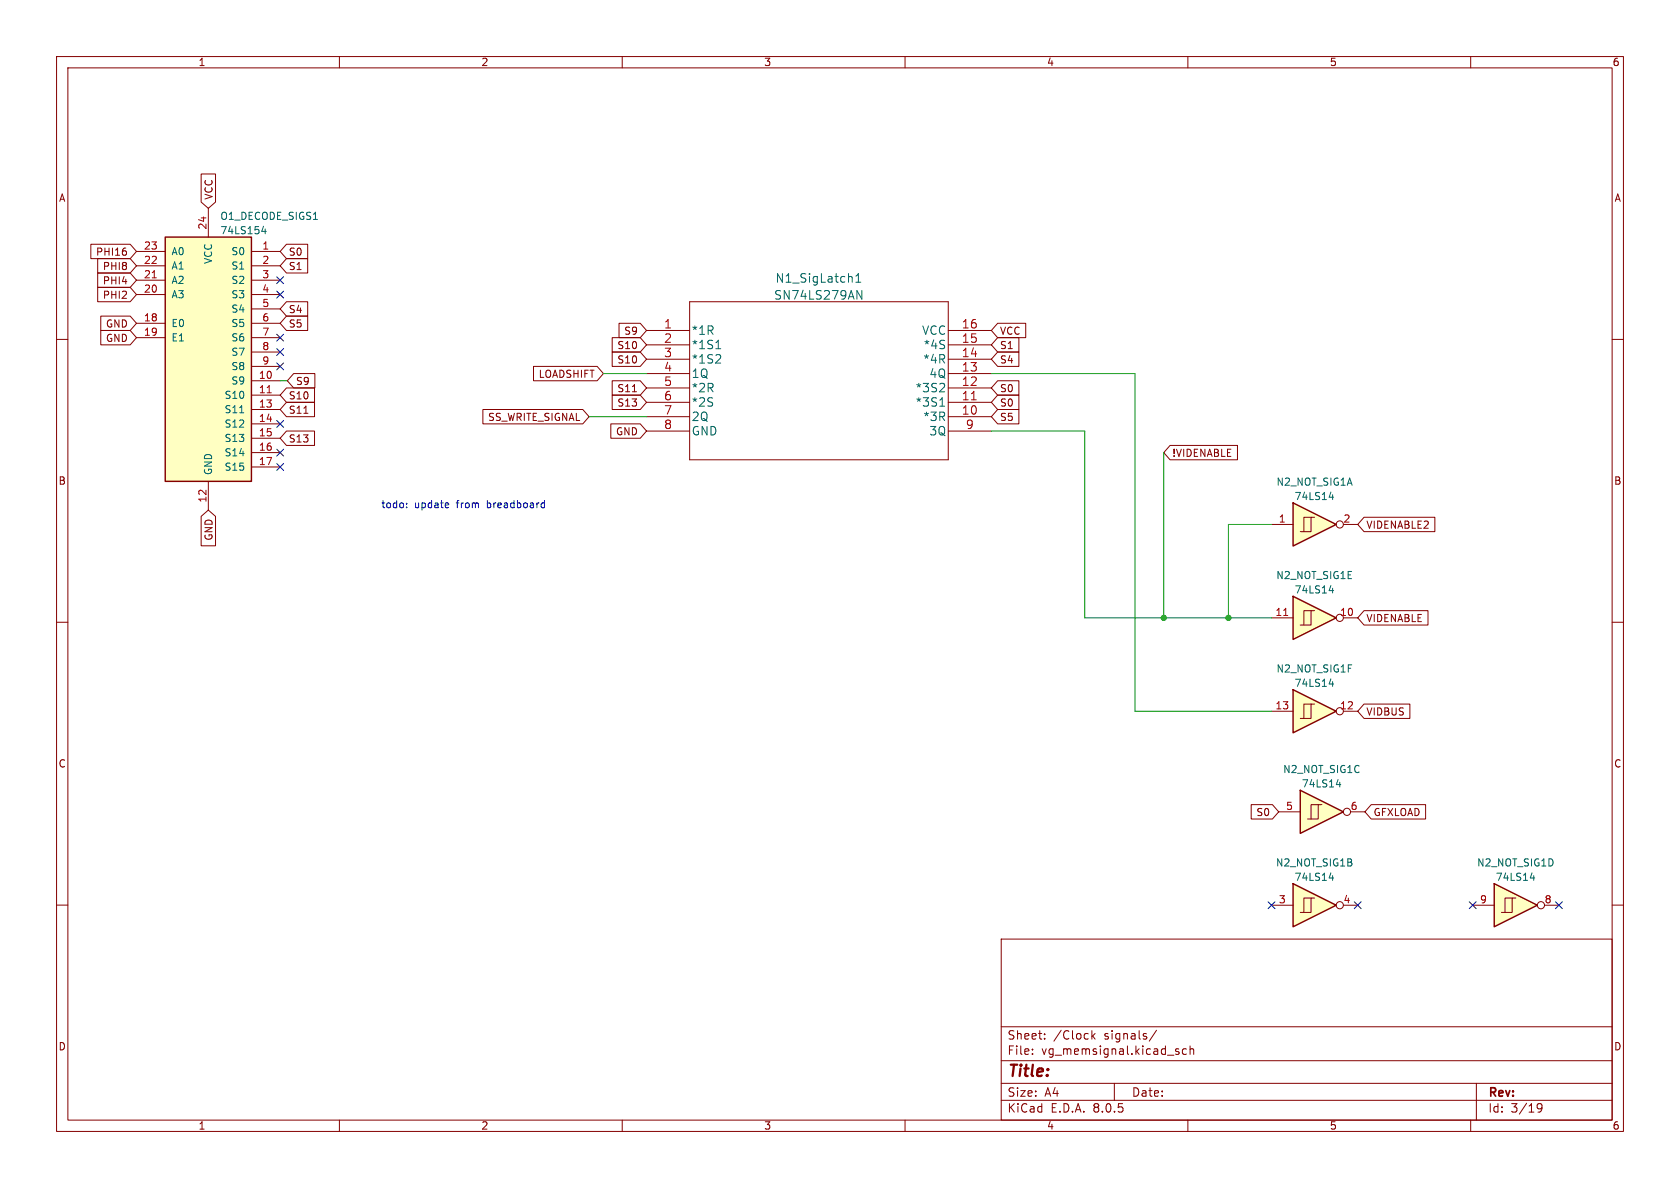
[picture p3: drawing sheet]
<svg xmlns="http://www.w3.org/2000/svg" width="297mm" height="210mm" viewBox="0 0 297 210" stroke-linecap="round" stroke-linejoin="round" font-family="sans-serif">
<g fill="none" stroke="#840000" stroke-width=".18">
<path d="M10 10h277v190h-277zM12 12h273v186h-273zM60 10v2M110 10v2M160 10v2M210 10v2M260 10v2M10 60h2M285 60h2M10 110h2M285 110h2M10 160h2"/>
<path d="M285 160h2M177 166h108v32h-108zM60 198v2M110 198v2M160 198v2M177 194.5h108M177 191.5h108M177 187.5h108M177 181.5h108M182.5 186.3v.1M182.5 185.5v.1M184.7 183.6v.1"/>
<path d="M184.7 182.8v.1M193 182.2v1.5M193.2 183.1l.4 .6M193.6 182.7l-.6 .6M197 191.5v3M204.5 182.1l-1.3 2M207.9 185.8l.3 .1 .3 .2-.1 .2-.4 .1M207.9 185.5h.5M209.7 185.5l-.4-.1-.3 .3v.4l.2 .2h.5M210 198v2M210.4 185.5l.2-.1 .4 .1v.9M210.4 184.9v1.5"/>
<path d="M260 198v2M261 191.5v6.5M271.7 195.4l.3-.3 .5 .1a.99 .99 0 0 1-.3 1.4h-.3M271.7 195.7l.3 .3h.5l.1-.3"/>
</g>
<path d="M264.2 156.2l7.6 3.8-7.6 3.8z" fill="#ffffc2"/>
<path d="M264.2 156.2l7.6 3.8-7.6 3.8z" fill="none" stroke="#840000" stroke-width=".25"/>
<g fill="none" stroke="#840000" stroke-width=".18">
<path d="M267.3 158.8h-1.2v2.5M268 158.8h-.7v2.5h-1.9M260.3 160h3.9M273 160h2.6"/>
<circle cx="272.4" cy="160" r=".63"/>
</g>
<path d="M270.5 155.2h.8M271.1 154.8v.8" fill="none" stroke="#006464" stroke-width=".18"/>
<path d="M228.6 156.2l7.6 3.8-7.6 3.8z" fill="#ffffc2"/>
<path d="M228.6 156.2l7.6 3.8-7.6 3.8z" fill="none" stroke="#840000" stroke-width=".25"/>
<g fill="none" stroke="#840000" stroke-width=".18">
<path d="M231.8 158.8h-1.3v2.5M232.4 158.8h-.6v2.5h-1.9M224.8 160h3.8M237.5 160h2.5"/>
<circle cx="236.9" cy="160" r=".63"/>
</g>
<path d="M235 155.2h.8M235.6 154.8v.8" fill="none" stroke="#006464" stroke-width=".18"/>
<path d="M29.2 41.9h15.2v43.2h-15.2z" fill="#ffffc2"/>
<path d="M29.2 41.9h15.2v43.2h-15.2z" fill="none" stroke="#840000" stroke-width=".25"/>
<g fill="none" stroke="#840000" stroke-width=".18">
<path d="M36.8 36.8v5.1M24.1 44.5h5.1M24.1 57.2h5.1M24.1 59.7h5.1M24.1 47h5.1M24.1 52.1h5.1M24.1 49.5h5.1M44.4 44.5h5.1M44.4 57.2h5.1M44.4 59.7h5.1M44.4 47h5.1M44.4 52.1h5.1"/>
<path d="M44.4 49.5h5.1M44.4 54.6h5.1M114.3 58.4h7.6M121.9 53.3h45.7v28h-45.7zM167.6 58.4h7.7M44.4 67.3h5.1M44.4 69.9h5.1M44.4 72.4h5.1M44.4 74.9h5.1M44.4 77.5h5.1M44.4 62.2h5.1M44.4 64.8h5.1"/>
<path d="M114.3 73.7h7.6M114.3 71.1h7.6M114.3 68.6h7.6M114.3 66h7.6M114.3 63.5h7.6M114.3 61h7.6M114.3 76.2h7.6M167.6 73.7h7.7M167.6 71.1h7.7M167.6 68.6h7.7M167.6 66h7.7M167.6 63.5h7.7"/>
<path d="M167.6 61h7.7M167.6 76.2h7.7M36.8 85.1v5.1M44.4 80h5.1M44.4 82.6h5.1"/>
</g>
<path d="M26.9 49.1h.7M47.2 69.4h.8M171.7 70.7h.9" fill="none" stroke="#a90000" stroke-width=".18"/>
<path d="M46.6 40l-.3 .9h.8M46.9 40.5v.8M151.3 49.9h.9M151.3 48.8l.4-.4v1.5M151.5 51.4l.9 1.5v-1.5M42.4 73h.7M126.6 61.6h.8M127.3 62.8l.1 .2-.1 .3-.8 .9h.9M166.1 69.3h.9M166.1 71.8h.9M166.9 67.9v.5" fill="none" stroke="#006464" stroke-width=".18"/>
<path d="M229.9 139.7l7.6 3.8-7.6 3.8z" fill="#ffffc2"/>
<path d="M229.9 139.7l7.6 3.8-7.6 3.8z" fill="none" stroke="#840000" stroke-width=".25"/>
<g fill="none" stroke="#840000" stroke-width=".18">
<path d="M226.1 143.5h3.8M233 142.2h-1.2v2.6M233.7 142.2h-.7v2.6h-1.9M238.8 143.5h2.5"/>
<circle cx="238.1" cy="143.5" r=".63"/>
</g>
<path d="M236.3 138.7h.7M236.9 138.3v.8" fill="none" stroke="#006464" stroke-width=".18"/>
<path d="M228.6 121.9l7.6 3.8-7.6 3.8z" fill="#ffffc2"/>
<path d="M228.6 121.9l7.6 3.8-7.6 3.8z" fill="none" stroke="#840000" stroke-width=".25"/>
<g fill="none" stroke="#840000" stroke-width=".18">
<path d="M224.8 125.7h3.8M231.8 124.5h-1.3v2.5M232.4 124.5h-.6v2.5h-1.9M237.5 125.7h2.5"/>
<circle cx="236.9" cy="125.7" r=".63"/>
</g>
<path d="M235 120.9h.8M235.6 120.5v.8" fill="none" stroke="#006464" stroke-width=".18"/>
<path d="M228.6 105.4l7.6 3.8-7.6 3.8z" fill="#ffffc2"/>
<path d="M228.6 105.4l7.6 3.8-7.6 3.8z" fill="none" stroke="#840000" stroke-width=".25"/>
<g fill="none" stroke="#840000" stroke-width=".18">
<path d="M224.8 109.2h3.8M231.8 108h-1.3v2.5M232.4 108h-.6v2.5h-1.9M237.5 109.2h2.5"/>
<circle cx="236.9" cy="109.2" r=".63"/>
</g>
<path d="M226.9 108.8h.8" fill="none" stroke="#a90000" stroke-width=".18"/>
<path d="M235 104.4h.8M235.6 104v.8" fill="none" stroke="#006464" stroke-width=".18"/>
<path d="M228.6 88.9l7.6 3.8-7.6 3.8z" fill="#ffffc2"/>
<path d="M228.6 88.9l7.6 3.8-7.6 3.8z" fill="none" stroke="#840000" stroke-width=".25"/>
<g fill="none" stroke="#840000" stroke-width=".18">
<path d="M35.6 30.8h2.5v4.9l-1.3 1.1-1.2-1.1zM16.1 43.2h6.9l1.1 1.3-1.1 1.2h-6.9zM17.3 48.3h5.7l1.1 1.2-1.1 1.3h-5.7zM17.3 45.7h5.7l1.1 1.3-1.1 1.3h-5.7zM17.3 50.8h5.7l1.1 1.3-1.1 1.2h-5.7zM17.8 55.9h5.2l1.1 1.3-1.1 1.2h-5.2zM17.8 58.4h5.2l1.1 1.3-1.1 1.3h-5.2zM22.3 44.5v.5M50.6 55.9h3.8v2.5h-3.8l-1.1-1.2zM50.6 45.7h3.8v2.6h-3.8l-1.1-1.3zM50.6 43.2h3.8v2.5h-3.8l-1.1-1.2zM50.6 53.3h3.8v2.6h-3.8l-1.1-1.3z"/>
<path d="M108.2 59.7h5l1.1 1.3-1.1 1.2h-5zM109.4 57.1h3.8l1.1 1.3-1.1 1.3h-3.8zM176.4 59.7h3.7v2.5h-3.7l-1.1-1.2zM176.4 57.1h4.9v2.6h-4.9l-1.1-1.3zM50.6 71.1h5v2.6h-5l-1.1-1.3zM50.6 76.2h5v2.5h-5l-1.1-1.2zM50.6 68.6h5v2.5h-5l-1.1-1.2zM51.9 66h3.8v2.6h-3.8l-1.1-1.3zM53.7 73.1h.7M85.4 72.4h17.6l1.1 1.3-1.1 1.2h-17.6zM94.3 64.8h11.3l1.1 1.2-1.1 1.3h-11.3zM108 74.9h5.2l1.1 1.3-1.1 1.3h-5.2z"/>
<path d="M108.2 62.2h5l1.1 1.3-1.1 1.3h-5zM108.2 69.8h5l1.1 1.3-1.1 1.3h-5zM108.2 67.3h5l1.1 1.3-1.1 1.3h-5zM111.8 69.3h.7M176.4 72.4h3.7v2.5h-3.7l-1.1-1.2zM176.4 67.3h3.7v2.6h-3.7l-1.1-1.3zM176.4 62.2h3.7v2.6h-3.7l-1.1-1.3zM176.4 69.8h3.7v2.6h-3.7l-1.1-1.3zM206.9 78.7h11.9v2.6h-11.9l-1.2-1.3zM35.6 91.3l1.2-1.1 1.3 1.1v5.2h-2.5zM224.8 92.7h3.8M231.8 91.4h-1.3v2.6"/>
<path d="M232.4 91.4h-.6v2.6h-1.9M237.5 92.7h2.5M241.1 91.4h12.6v2.6h-12.6l-1.1-1.3zM241.1 107.9h11.4v2.6h-11.4l-1.1-1.3zM241.1 124.5h8.1v2.5h-8.1l-1.1-1.3zM221.2 142.2h3.7l1.2 1.3-1.2 1.3h-3.7zM242.4 142.2h9.6v2.6h-9.6l-1.1-1.3z"/>
<circle cx="236.9" cy="92.7" r=".63"/>
</g>
<path d="M235 87.9h.8M235.6 87.5v.8" fill="none" stroke="#006464" stroke-width=".18"/>
<path d="M71.9 89.6v.2M71.9 89v.1M79.1 88.9l.2 .3-.6 .1M79.3 89.7l-.2 .1M95.9 88.9l.4 .1M96.3 88.5v1.3M96.3 89.7l-.4 .1" fill="none" stroke="#0000c2" stroke-width=".18"/>
<path d="M49.5 67.3h1.3M104.1 73.7h10.2M106.7 66h7.6M175.3 76.2h16.5v33h33M175.3 66h25.4v59.7h24.1M205.7 80v29.2M224.8 92.7h-7.6v16.5" fill="none" stroke="#009600" stroke-width=".18"/>
<g fill="none" stroke="#000084" stroke-width=".18">
<path d="M48.9 51.5l1.2 1.2M48.9 48.9l1.2 1.2M48.9 59.1l1.2 1.2M50.1 51.5l-1.2 1.2M50.1 48.9l-1.2 1.2M50.1 59.1l-1.2 1.2M48.9 79.4l1.2 1.2M48.9 64.2l1.2 1.2M48.9 61.6l1.2 1.2M48.9 74.3l1.2 1.2M50.1 79.4l-1.2 1.2M50.1 64.2l-1.2 1.2"/>
<path d="M50.1 61.6l-1.2 1.2M50.1 74.3l-1.2 1.2M48.9 81.9l1.2 1.3M50.1 81.9l-1.2 1.3M224.2 159.4l1.2 1.2M225.4 159.4l-1.2 1.2M239.4 159.4l1.2 1.2M240.6 159.4l-1.2 1.2M259.7 159.4l1.3 1.2M261 159.4l-1.3 1.2M275 159.4l1.2 1.2M276.2 159.4l-1.2 1.2"/>
</g>
<g fill="#009600" stroke="#009600" stroke-width=".18">
<circle cx="205.7" cy="109.2" r=".46"/>
<circle cx="217.2" cy="109.2" r=".46"/>
</g>
<text font-size="2.8" fill="#840000" x="178" y="190.9">Title:</text>
<g font-size="2.1" fill="#006464">
<text x="136.8" y="53.2">SN74LS279AN</text>
<text x="137" y="50.2">N1_SigLatch1</text>
<text x="122.2" y="59.4">*1R</text>
<text x="162.9" y="59.4">VCC</text>
<text x="122.2" y="61.9">*1S1</text>
<text x="122.2" y="64.5">*1S2</text>
<text x="163.2" y="64.5">*4R</text>
<text x="163.2" y="61.9">*4S</text>
<text x="122.2" y="67">1Q</text>
<text x="122.2" y="69.6">*2R</text>
<text x="161.8" y="69.6">*3S2</text>
<text x="164.2" y="67">4Q</text>
<text x="122.2" y="72.1">*2S</text>
<text x="122.2" y="74.6">2Q</text>
<text x="122.2" y="77.2">GND</text>
<text x="161.8" y="72.1">*3S1</text>
<text x="163.2" y="74.6">*3R</text>
<text x="164.2" y="77.2">3Q</text>
</g>
<g font-size="2.1" fill="#a90000">
<text x="117.3" y="58.2">1</text>
<text x="169.9" y="58.2">16</text>
<text x="117.3" y="60.7">2</text>
<text x="117.3" y="63.2">3</text>
<text x="117.3" y="65.8">4</text>
<text x="169.9" y="65.8">13</text>
<text x="169.9" y="63.2">14</text>
<text x="169.9" y="60.7">15</text>
<text x="117.3" y="68.3">5</text>
<text x="117.3" y="70.9">6</text>
<text x="169.9" y="70.9">11</text>
<text x="169.9" y="68.3">12</text>
<text x="117.3" y="73.4">7</text>
<text x="117.3" y="75.9">8</text>
<text x="169.9" y="73.4">10</text>
<text x="170.7" y="75.9">9</text>
</g>
<g font-size="2.1" fill="#840000">
<text x="178" y="184">Sheet:</text>
<text x="186.2" y="184">/Clock</text>
<text x="195.2" y="184">signals/</text>
<text x="178" y="186.7">File:</text>
<text x="184.1" y="186.7">vg_memsignal.kicad_sch</text>
<text x="178" y="196.9">KiCad</text>
<text x="178" y="194.1">Size:</text>
<text x="184.7" y="194.1">A4</text>
<text x="185.7" y="196.9">E.D.A.</text>
<text x="193.3" y="196.9">8.0.5</text>
<text x="200" y="194.1">Date:</text>
<text x="263" y="194.3">Rev:</text>
<text x="263" y="196.9">Id:</text>
<text x="267.1" y="196.9">3/19</text>
</g>
<g font-size="1.8" fill="#840000">
<text x="35" y="11.9">1</text>
<text x="85" y="11.9">2</text>
<text x="135" y="11.9">3</text>
<text x="185" y="11.9">4</text>
<text x="235" y="11.9">5</text>
<text x="285" y="11.9">6</text>
<text x="10.3" y="35.9">A</text>
<text x="37.8" y="35.4" transform="rotate(-90 37.8 35.4)">VCC</text>
<text x="285.3" y="35.9">A</text>
<text x="16.9" y="45.4">PHI16</text>
<text x="18.1" y="47.9">PHI8</text>
<text x="51" y="47.9">S1</text>
<text x="51" y="45.4">S0</text>
<text x="18.1" y="50.5">PHI4</text>
<text x="18.1" y="53">PHI2</text>
<text x="18.6" y="58.1">GND</text>
<text x="51" y="58.1">S5</text>
<text x="51" y="55.6">S4</text>
<text x="110.2" y="59.4">S9</text>
<text x="176.7" y="59.4">VCC</text>
<text x="18.6" y="60.6">GND</text>
<text x="109" y="61.9">S10</text>
<text x="109" y="64.5">S10</text>
<text x="176.7" y="61.9">S1</text>
<text x="176.7" y="64.5">S4</text>
<text x="51" y="70.8">S10</text>
<text x="52.2" y="68.3">S9</text>
<text x="95.1" y="67">LOADSHIFT</text>
<text x="109" y="69.5">S11</text>
<text x="176.7" y="69.5">S0</text>
<text x="51" y="73.3">S11</text>
<text x="86.2" y="74.6">SS_WRITE_SIGNAL</text>
<text x="108.8" y="77.2">GND</text>
<text x="109" y="72.1">S13</text>
<text x="176.7" y="74.6">S5</text>
<text x="176.7" y="72.1">S0</text>
<text x="51" y="78.4">S13</text>
<text x="207.2" y="81">!VIDENABLE</text>
<text x="10.3" y="85.9">B</text>
<text x="285.3" y="85.9">B</text>
<text x="37.8" y="95.7" transform="rotate(-90 37.8 95.7)">GND</text>
<text x="241.5" y="93.7">VIDENABLE2</text>
<text x="241.5" y="110.2">VIDENABLE</text>
<text x="241.5" y="126.7">VIDBUS</text>
<text x="10.3" y="135.9">C</text>
<text x="285.3" y="135.9">C</text>
<text x="222" y="144.5">S0</text>
<text x="242.7" y="144.5">GFXLOAD</text>
<text x="10.3" y="185.9">D</text>
<text x="285.3" y="185.9">D</text>
<text x="35" y="199.9">1</text>
<text x="85" y="199.9">2</text>
<text x="135" y="199.9">3</text>
<text x="185" y="199.9">4</text>
<text x="235" y="199.9">5</text>
<text x="285" y="199.9">6</text>
</g>
<g font-size="1.8" fill="#a90000">
<text x="36.6" y="40.7" transform="rotate(-90 36.6 40.7)">24</text>
<text x="25.4" y="46.7">22</text>
<text x="25.4" y="44.2">23</text>
<text x="46.3" y="44.2">1</text>
<text x="46.3" y="46.7">2</text>
<text x="25.4" y="51.8">20</text>
<text x="25.4" y="49.3">21</text>
<text x="46.3" y="49.3">3</text>
<text x="46.3" y="51.8">4</text>
<text x="25.4" y="56.9">18</text>
<text x="25.4" y="59.4">19</text>
<text x="46.3" y="54.4">5</text>
<text x="46.3" y="56.9">6</text>
<text x="46.3" y="59.4">7</text>
<text x="46.3" y="62">8</text>
<text x="46.3" y="64.5">9</text>
<text x="45.7" y="67.1">10</text>
<text x="45.7" y="69.6">11</text>
<text x="45.7" y="72.1">13</text>
<text x="45.7" y="74.7">14</text>
<text x="45.7" y="77.2">15</text>
<text x="45.7" y="79.8">16</text>
<text x="45.7" y="82.3">17</text>
<text x="36.6" y="88.9" transform="rotate(-90 36.6 88.9)">12</text>
<text x="226" y="92.5">1</text>
<text x="237.4" y="92.5">2</text>
<text x="225.4" y="109">11</text>
<text x="236.8" y="109">10</text>
<text x="225.4" y="125.5">13</text>
<text x="236.8" y="125.5">12</text>
<text x="227.3" y="143.3">5</text>
<text x="238.7" y="143.3">6</text>
<text x="226" y="159.8">3</text>
<text x="237.4" y="159.8">4</text>
<text x="261.5" y="159.8">9</text>
<text x="273" y="159.8">8</text>
</g>
<g font-size="1.8" fill="#006464">
<text x="38.9" y="39.1">O1_DECODE_SIGS1</text>
<text x="38.9" y="41.6">74LS154</text>
<text x="30.2" y="47.9">A1</text>
<text x="30.2" y="45.3">A0</text>
<text x="37.7" y="46.8" transform="rotate(-90 37.7 46.8)">VCC</text>
<text x="40.8" y="45.3">S0</text>
<text x="40.8" y="47.9">S1</text>
<text x="30.2" y="52.9">A3</text>
<text x="30.2" y="50.4">A2</text>
<text x="40.8" y="50.4">S2</text>
<text x="40.8" y="52.9">S3</text>
<text x="30.2" y="58">E0</text>
<text x="40.8" y="55.5">S4</text>
<text x="40.8" y="58">S5</text>
<text x="30.2" y="60.6">E1</text>
<text x="40.8" y="60.6">S6</text>
<text x="40.8" y="63.1">S7</text>
<text x="40.8" y="65.6">S8</text>
<text x="39.6" y="70.7">S10</text>
<text x="40.8" y="68.2">S9</text>
<text x="39.6" y="73.3">S11</text>
<text x="39.6" y="75.8">S12</text>
<text x="39.6" y="78.3">S13</text>
<text x="39.6" y="80.9">S14</text>
<text x="39.6" y="83.4">S15</text>
<text x="37.7" y="84.1" transform="rotate(-90 37.7 84.1)">GND</text>
<text x="225.6" y="86.1">N2_NOT_SIG1A</text>
<text x="228.8" y="88.6">74LS14</text>
<text x="225.5" y="102.6">N2_NOT_SIG1E</text>
<text x="228.8" y="105.1">74LS14</text>
<text x="225.6" y="119.1">N2_NOT_SIG1F</text>
<text x="228.8" y="121.6">74LS14</text>
<text x="226.7" y="136.9">N2_NOT_SIG1C</text>
<text x="230" y="139.4">74LS14</text>
<text x="225.5" y="153.4">N2_NOT_SIG1B</text>
<text x="228.8" y="155.9">74LS14</text>
<text x="261" y="153.4">N2_NOT_SIG1D</text>
<text x="264.3" y="155.9">74LS14</text>
</g>
<g font-size="1.8" fill="#0000c2">
<text x="67.3" y="89.9">todo:</text>
<text x="73.3" y="89.9">update</text>
<text x="80.8" y="89.9">from</text>
<text x="86.4" y="89.9">breadboard</text>
</g>
</svg>
